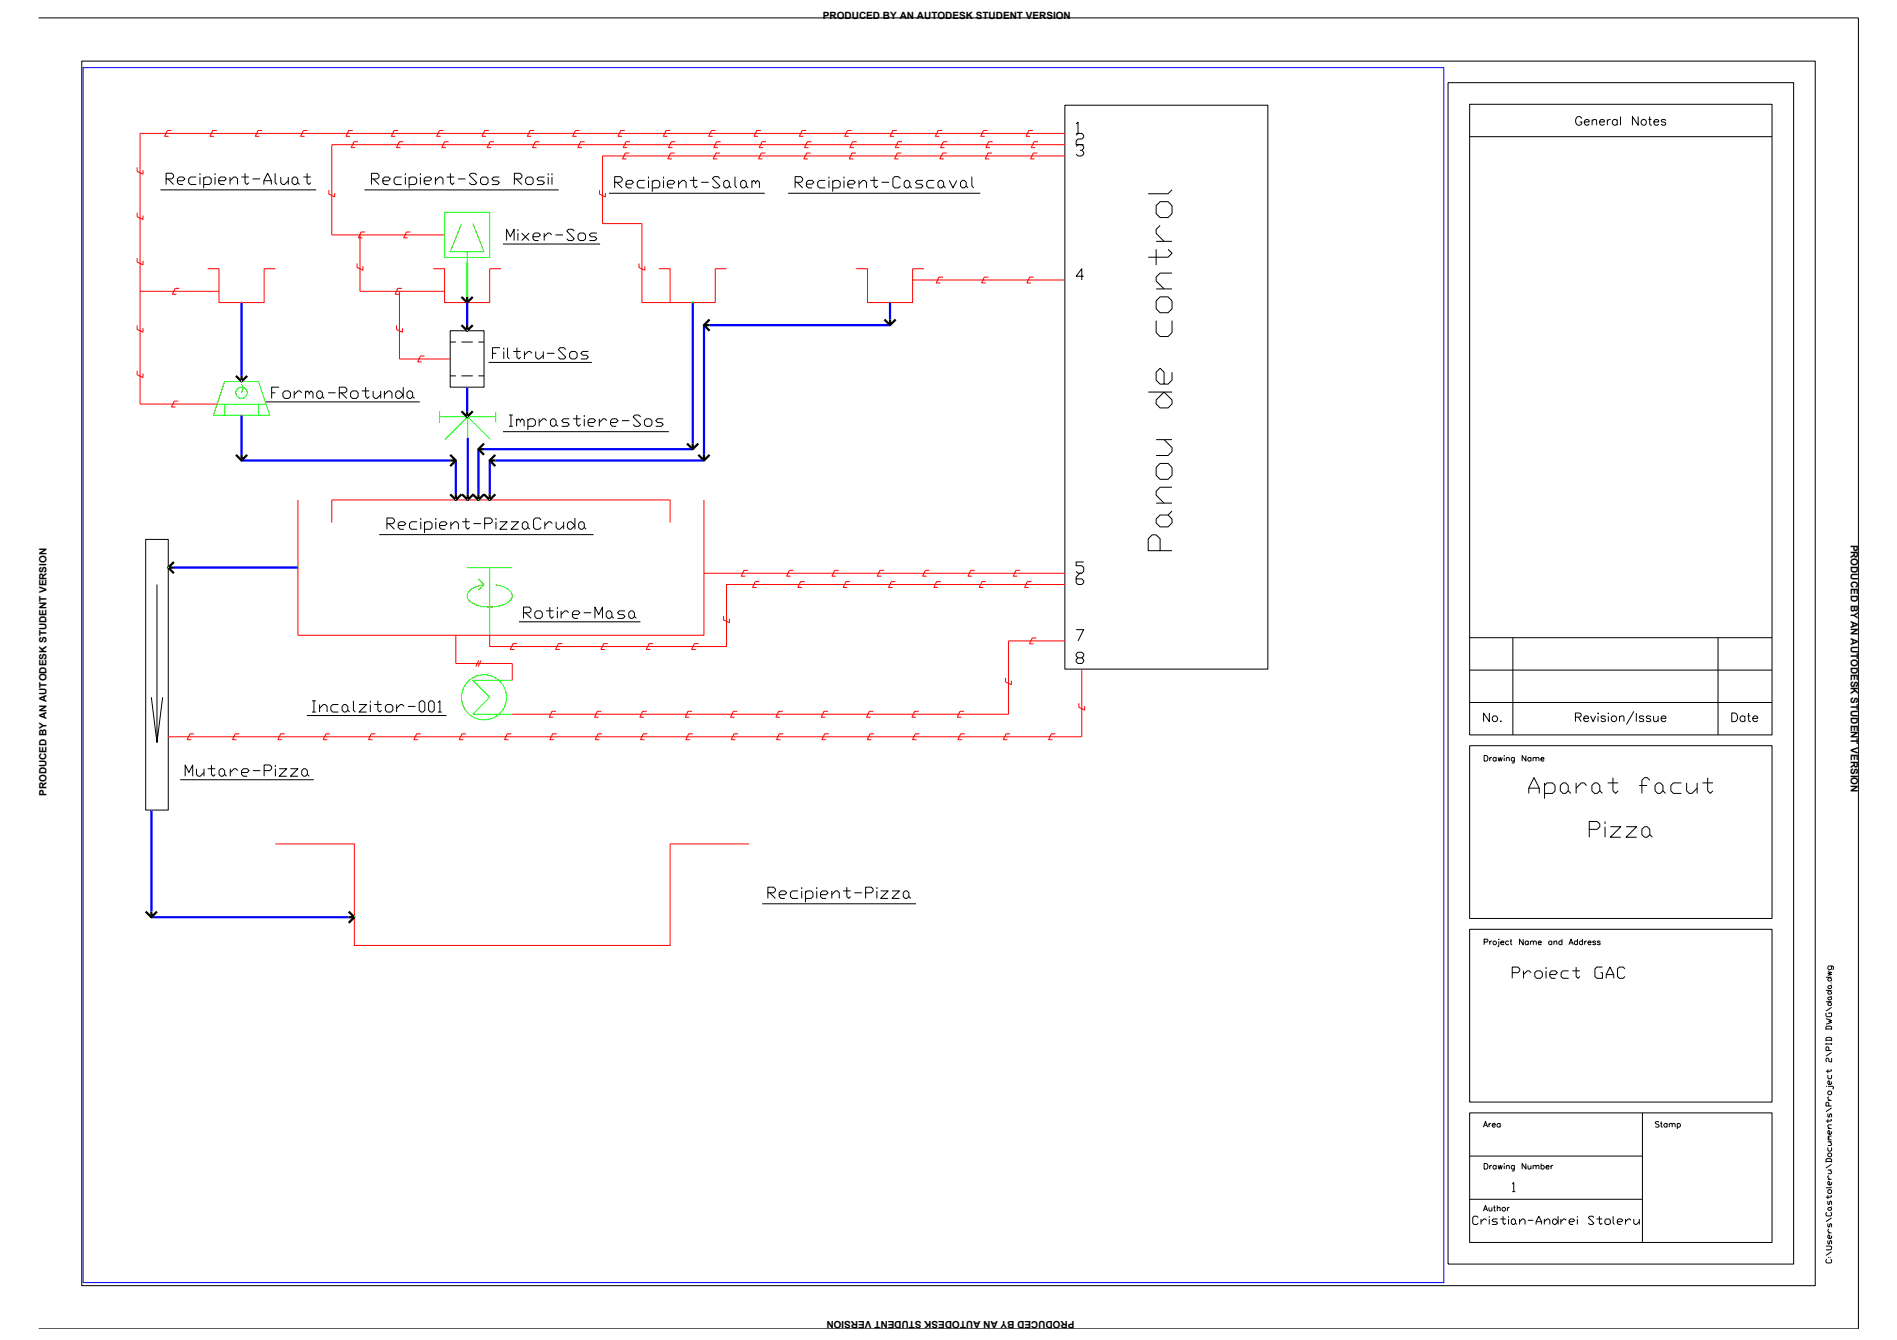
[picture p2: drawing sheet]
<svg xmlns="http://www.w3.org/2000/svg" width="841mm" height="594mm" viewBox="0 0 841 594" stroke-linecap="round" stroke-linejoin="round" font-family="sans-serif">
<!-- layer: Equipment -->
<path d="M117.1 119.1h5M217.1 119.1h5M317.1 119.1h5M404.6 119.1h5M297.1 221.6v10M297.1 374.1h35" fill="none" stroke="#f00" stroke-width=".44"/>
<!-- layer: 0 -->
<path d="M92.1 119.1h5v15h20v-15M192.1 119.1h5v15h20v-15M292.1 119.1h5v15h20v-15M379.6 119.1h5v15h20v-15M132.1 221.6v60.1h180v-60.1M297.1 221.6h-150v10M122.1 374.1h35v45h140v-45" fill="none" stroke="#f00" stroke-width=".44"/>
<!-- layer: Text -->
<g fill="none" stroke="#000" stroke-width=".44">
<path d="M71.1 84.2h69.1M161.6 84.2h86.1M270 85.7h69M349.4 85.7h85.2M223 108.2h43.1M117.9 178.2h68.2M216.6 160.7h45.8M223 191.4h73.5M168.1 237h95.1M230.1 275.7h53.8M136.1 317.2h61.9M79.9 345.7h59.2"/>
<path d="M337.9 400.7h68.2"/>
</g>
<!-- layer: Equipment -->
<path d="M212.1 151.6h2.5M67.1 309.1l2.5 20" fill="none" stroke="#000" stroke-width=".44"/>
<!-- layer: 0 -->
<g fill="none" stroke="#000" stroke-width=".44">
<path d="M17.1 7.9h806.8v581.2h-806.8M36.3 27.1h768.5v542.9h-768.5zM642 36.7h153.2v523.7h-153.2zM472.1 46.6h90v250h-90zM477.1 55l.8-.9v5M477.1 60l.8-.9h1.7l.8 .9v.8l-.8 .8h-1.7l-.8 .9v1.6h3.3M477.1 59.1h1.7M651.6 46.2h134v279.6h-134zM477.1 65l.8-.9h1.7l.8 .9v.8l-.8 .8h-.8M479.6 66.6l.8 .9v.8l-.8 .8h-1.7l-.8-.8M651.6 60.6h134M480.4 122.5h-3.3l2.5-3.4v5"/>
<path d="M199.6 146.6h15v25h-15zM199.6 151.6h2.5M204.6 151.6h5M199.6 166.6h2.5M204.6 166.6h5M212.1 166.6h2.5M64.6 239.1h10v120h-10zM69.6 259.1v70l2.5-20M479.6 254.1h-.8l-1.7 1.7v2.5l.8 .8h1.7l.8-.8v-.8l-.8-.9h-2.5M480.4 249.1h-3.3v1.7h2.5l.8 .8v1.7l-.8 .8h-1.7l-.8-.8M477.1 279.1h3.3l-2.5 5M477.9 291.6l-.8-.8v-.8l.8-.9h1.7l.8 .9v.8l-.8 .8h-1.7l-.8 .9v.8l.8 .8h1.7l.8-.8v-.8l-.8-.9"/>
<path d="M651.6 282.7h134M651.6 297.1h134M670.7 282.7v43.1M761.7 282.7v43.1M651.6 311.4h134M698.5 317.9l2.1-.1 .4-.6-.2-.7-.7-.4h-1.6v3.8M699.7 317.9l1.3 2M702.1 318.5h2.2a1.18 1.18 0 0 0-1.7-1 1.18 1.18 0 0 0-.3 1.9 1.16 1.16 0 0 0 2 0M705.2 317.4l1.1 2.5 1.1-2.5M708.5 316.1v.4zM708.5 317.6v2.3M711.8 317.9a1.16 1.16 0 0 0-2 0l.1 .4 1.7 .5 .2 .6a1.17 1.17 0 0 1-2 0"/>
<path d="M713 316.1v.4zM713 317.6v2.3M718 318.1l.9-.7 .9 .2 .2 2.3M718 317.4v2.5M724.4 315.4l-3.3 5.8M725.5 316.1v3.8M728.7 317.9a1.15 1.15 0 0 0-2 0l.2 .4 1.7 .5 .1 .6a1.16 1.16 0 0 1-2 0M731.8 317.9a1.15 1.15 0 0 0-2 0l.2 .4 1.7 .5 .1 .6a1.16 1.16 0 0 1-2 0M733.1 317.4l.2 2.4 .9 .1 .9-.7M735.1 317.4v2.5M736.4 318.5h2.2a1.18 1.18 0 0 0-1.7-1 1.18 1.18 0 0 0-.3 1.9 1.16 1.16 0 0 0 2 0M651.6 330.6h134v76.6h-134z"/>
<path d="M658 335h.8a1.33 1.33 0 0 1 .9 1.2 1.33 1.33 0 0 1-.9 1.2h-.8zM660.5 335.8v1.6M661.4 335.8l-.6 .1-.3 .6M663.3 336.1a.79 .79 0 0 0-1.2-.1 .79 .79 0 0 0 0 1.2 .79 .79 0 0 0 1.2-.1M663.3 335.8v1.6M664.2 335.8l.4 1.6 .5-1.6 .5 1.6 .4-1.6M666.9 335v.2zM666.9 335.9v1.5M667.8 336.3l.6-.5 .6 .1 .1 1.5M667.8 335.8v1.6M671.4 335.8l-.1 2.2-1 .2M671.4 336.1a.79 .79 0 0 0-1.2-.1 .79 .79 0 0 0 0 1.2 .79 .79 0 0 0 1.2-.1"/>
<path d="M676.5 335v2.4l-1.7-2.4v2.4M678.7 336.1a.8 .8 0 0 0-1.1-.1 .8 .8 0 0 0 0 1.2 .8 .8 0 0 0 1.1-.1M678.7 335.8v1.6M679.7 336.3l.6-.5 .6 .1 .1 1.5M679.7 335.8v1.6M681 336.3l.6-.5 .6 .1 .1 1.5M683.1 336.5h1.4a.79 .79 0 0 0-.8-.6 .79 .79 0 0 0-.7 .8 .79 .79 0 0 0 .7 .7l.8-.3M651.6 412h134v76.6h-134zM658 417.7l1.4-.2 .1-.9-1.5-.2v2.4M660.5 417.2v1.6M661.4 417.2l-.6 .1-.3 .6M664.5 416.4v.2z"/>
<path d="M664.5 417.3v1.9l-.6 .5M665.3 417.9h1.5a.79 .79 0 0 0-.9-.6 .79 .79 0 0 0-.7 .8 .79 .79 0 0 0 .7 .7l.9-.3M668.9 417.5a.8 .8 0 0 0-1.2-.1 .8 .8 0 0 0 0 1.2 .8 .8 0 0 0 1.2-.1M669.5 417.2h.8M669.8 416.4v2l.6 .4M675.3 416.4v2.4l-1.7-2.4v2.4M677.6 417.5a.8 .8 0 0 0-1.2-.1 .8 .8 0 0 0 0 1.2 .8 .8 0 0 0 1.2-.1M677.6 417.2v1.6M678.5 417.7l.6-.5 .6 .1 .1 1.5M678.5 417.2v1.6M679.8 417.7l.6-.5 .6 .1 .1 1.5M681.9 417.9h1.5a.79 .79 0 0 0-.9-.6 .79 .79 0 0 0-.7 .8 .79 .79 0 0 0 .7 .7l.9-.3"/>
<path d="M688 417.5a.79 .79 0 0 0-1.2-.1 .79 .79 0 0 0 0 1.2 .79 .79 0 0 0 1.2-.1M688 417.2v1.6M688.9 417.7l.6-.5 .6 .1 .1 1.5M688.9 417.2v1.6M692.5 417.5a.79 .79 0 0 0-1.2-.1 .79 .79 0 0 0 0 1.2 .79 .79 0 0 0 1.2-.1M692.5 416.4v2.4M695.6 418.8l.9-2.4 1 2.4M695.9 418h1.2M699.4 417.5a.8 .8 0 0 0-1.2-.1 .8 .8 0 0 0 0 1.2 .8 .8 0 0 0 1.2-.1M699.4 416.4v2.4M701.6 417.5a.8 .8 0 0 0-1.2-.1 .8 .8 0 0 0 0 1.2 .8 .8 0 0 0 1.2-.1M701.6 416.4v2.4"/>
<path d="M702.6 417.2v1.6M703.5 417.2l-.6 .1-.3 .6M704 417.9h1.4a.79 .79 0 0 0-.9-.6 .79 .79 0 0 0-.7 .8 .79 .79 0 0 0 .8 .7l.8-.3M707.4 417.5l-.4-.3-.9 .3 1.2 .6v.6l-.7 .1-.5-.3M709.4 417.5l-.4-.3-.7 .1v.5l1 .3 .1 .4-.4 .3-.9-.3M809.5 439.1h2.5M809.5 433.3h2.5M810.4 437.4l.4-.4h.8l.4 .9-.4 .4h-.8zM810.4 430.8l1.6 .4-1.6 .4 1.6 .4-1.6 .4M811.2 439.1l.8 .8-.4 .9h-.8l-.4-.5v-.4zM811.2 433.3l.8 .8-.4 .8h-.8l-.4-.4v-.4zM811.6 435.8h.4"/>
<path d="M812 428.3v1.2l-.4 .4h-.8l-.4-.4v-.8l.4-.4h1.6l.5 .4v.8l-.5 .4M812 436.6l-.4 .4M809.5 456.6v-1.3l.4-.4h1.7l.4 .4v1.3M809.5 451.6l2.5 .8-1.2 .4 1.2 .5-2.5 .8M809.5 449.1v1.2l.4 .5h1.7l.4-.5v-1.2h-1.2v.4M809.5 456.2h2.5M809.5 444.1h2.5M810.4 442.4l.4-.4h.8l.4 .8-.4 .5h-.8zM811.2 444.1l.8 .8-.4 .9h-.8l-.4-.4v-.5zM812 446.6l-2.5 1.7M812 441.6l-.4 .4M809.5 461.6v-1.2l.4-.5h1.7l.4 .5v1.2"/>
<path d="M809.5 462.4v.9M809.5 462.8h2.5M809.5 461.2h2.5M810.4 476.6v1.2l.4 .5h.8l.4-.5v-1.2M810.4 474.1v1.7M810.8 465.8v-1.3l-.9-.4-.4 .4v1.3h2.5M811.6 474.1l.4 .4-.4 .4h-2.1M812 479.5v.9l-.4 .4h-.8l-.4-.4v-.9l.4-.4 .4 .4v1.3M812 469.1v1.7h-.8l-.4-.4v-.9l-.9-.4-.4 .4v.9l.4 .4M812 466.6l-2.5 1.7M812 462.4v.9M651.6 493.4h134v57.4h-134z"/>
<path d="M728.2 493.4v57.4M809.5 481.6h.4M810.4 493.7v1.2l.4 .4 .4-.4v-.8l.4-.4 .4 .4v1.2M810.4 484.1l.4-.4h.8l.4 .4v.8l-.4 .4h-.8l-.4-.4zM810.4 481.6h2l.5 .4-.5 .9M810.4 496.2v1.6M810.4 487.8h1.6M810.8 490.3v-1.2l-.9-.4-.4 .4v1.2h2.5M810.8 486.2l-.4 .8 .8 .8M811.6 496.2l.4 .4-.4 .4h-2.1M812 498.7h-1.2l-.4 .4v.4l.8 .8M812 491.2l-2.5 1.7"/>
<path d="M651.6 512.5h76.6M658 515.8h.8a1.33 1.33 0 0 1 .9 1.3 1.33 1.33 0 0 1-.9 1.2h-.8zM660.5 516.7v1.6M661.4 516.7l-.6 .1-.3 .6M663.3 517a.79 .79 0 0 0-1.1-.1 .79 .79 0 0 0 0 1.2 .79 .79 0 0 0 1.1-.1M663.3 516.7v1.6M664.2 516.7l.4 1.6 .5-1.6 .5 1.6 .4-1.6M666.9 515.8v.3zM666.9 516.8v1.5M667.8 517.1l.6-.4 .6 .1 .1 1.5M667.8 516.7v1.6M671.4 516.7l-.1 2.2-1 .1"/>
<path d="M671.4 517a.79 .79 0 0 0-1.2-.1 .79 .79 0 0 0 0 1.2 .79 .79 0 0 0 1.2-.1M676.5 515.8v2.5l-1.7-2.5v2.5M677.4 516.7l.2 1.5 .5 .1 .6-.5M678.7 516.7v1.6M679.7 517.1l.6-.4 .6 .1 .1 1.5M679.7 516.7v1.6M681 517.1l.6-.4 .6 .1 .1 1.5M683.2 517a.8 .8 0 0 1 1.2-.1 .8 .8 0 0 1 0 1.2 .8 .8 0 0 1-1.2-.1M683.2 515.8v2.5M685.4 517.4h1.4a.8 .8 0 0 0-1.1-.5 .8 .8 0 0 0-.3 1.2 .8 .8 0 0 0 1.2 .1l.2-.2M687.6 516.7v1.6M688.6 516.7l-.6 .1-.4 .6"/>
<path d="M809.5 515.4v-1.3l.4-.4h1.7l.4 .4v1.3M809.5 514.9h2.5M810.4 511.6l.4-.4h.8l.4 .4v.8l-.4 .4h-.8l-.4-.4zM810.4 508.7v1.2l.4 .4h.8l.4-.4v-1.2M810.4 518.7h1.6M810.4 506.2h1.6M810.4 505.4h1.6M810.4 500.3h1.6M811.2 518.7l.8 .8v.4l-.4 .4h-1.2M811.2 506.2l.8 .8v.4l-.4 .4h-1.2M811.2 504.5l-.8 .4 .4 .5M812 503.7h-1.2l-.4 .4 .4 .4"/>
<path d="M812 501.6v.8l-.4 .5h-.8l-.4-.5v-.8l.4-.4 .4 .4v1.3M812 516.2l-2.5 1.6M651.6 531.7h76.6M809.9 537.4l-.4 .5v.8l.4 .4h1.7l.4-.4v-.8l-.4-.5M810.4 532.4v1.3l.4 .4 .8-1.7 .4 .4v1.3M810.4 529.9v1.7M810.4 522.8h1.6M810.8 535.3h.8l.4 .5-.4 .8h-.8l-.4-.4zM810.8 527.4h.8l.4 .5v.8l-.4 .4h-.8l-.4-.4v-.8zM810.8 521.2l-.4 .8 .8 .8M811.6 529.9l.4 .4-.4 .5h-2.1M812 526.2l-.4 .4h-2.1"/>
<path d="M812 524.1v.8l-.4 .5h-.8l-.4-.5v-.8l.4-.4 .4 .4v1.3M812 539.9l-2.5 1.7M812 534.9l-.4 .4M809.5 552.4h2.1l.4 .4v.9l-.4 .4h-2.1M809.9 558.3l-.4 .4v.8l.4 .4h1.7l.4-.4v-.8l-.4-.4M810.4 549.9v1.3l.4 .4 .8-1.7 .4 .5v1.2M810.4 542.4v1.3l.4 .4 .8-1.7 .4 .4v1.3M810.4 557.4h.4M810.4 546.6h1.6M810.8 544.9l-.4 .9 .8 .8M811.2 557.4h.4M812 547.9v.8l-.4 .4h-.8l-.4-.4v-.8l.4-.5 .4 .5v1.2"/>
<path d="M812 554.9l-2.5 1.7"/>
<circle cx="715.5" cy="318.6" r="1.27"/>
<circle cx="662.7" cy="418" r=".82"/>
</g>
<!-- layer: Equipment -->
<g fill="none" stroke="#0f0" stroke-width=".44">
<path d="M207.1 116.6h.1M207.1 111.6v5M107.1 134.1h.1M307.1 134.1h.1M394.6 134.1h.1M207.1 146.6h.1M107.1 169.1h.1M107.1 170.4l.7 1.3M207.1 171.6h.1M107.1 184.1h.1M197.4 184.8h20M207.1 184.8h.1"/>
<path d="M207.4 194.1h.1M202.1 221.6h.1M207.4 221.6h.1M212.1 221.6h.1M217.1 221.6h.1M74.6 251.6h.1M132.1 251.6h.1M214.6 259.3l-2.5 2.3M209.6 316.6h17.5M67.1 359.1h.1M157.1 406.7h.1"/>
</g>
<!-- layer: 0 -->
<g fill="none" stroke="#0f0" stroke-width=".44">
<path d="M197.1 94.1h20v20h-20zM204.6 99.1l-5 12.5h15l-5-12.5M96.3 179.1h21.6M99.6 169.1h15l5 15h-25zM99.6 179.1v5M107.9 171.8l-.8 2.3M114.6 179.1v5M194.9 184.8h2.5M194.9 182.3v5M197.4 194.8l10-10v10M207.4 184.8l10 10M217.4 184.8h2.5"/>
<path d="M219.9 182.3v5M207.1 251.6h20M212.1 256.6l2.5 2.7a8.8 8.8 0 0 0-7.4 4.1 4.4 4.4 0 0 0 3.8 4.7 15.7 15.7 0 0 0 15.3-2 3.2 3.2 0 0 0-1.3-5l-2.9-1.3-2.5-.5M217.1 251.6v30.1M227.1 301.6h-17.5l7.5 7.5-7.5 7.5"/>
<circle cx="107.1" cy="174.1" r="2.5"/>
<circle cx="214.6" cy="309.1" r="10"/>
</g>
<!-- layer: Process -->
<path d="M207.1 116.6v15" fill="none" stroke="#0f0" stroke-width=".99" stroke-linecap="butt"/>
<!-- layer: Annotation -->
<g fill="none" stroke="#000" stroke-width=".99" stroke-linecap="butt">
<path d="M204.6 131.6l2.5 2.5M204.6 144.1l2.5 2.5M314.6 141.6l-2.5 2.5M392.1 141.6l2.5 2.5M104.6 166.6l2.5 2.5M204.6 182.3l2.5 2.5M214.6 196.6l-2.5 2.5M304.6 196.6l2.5 2.5M104.6 201.6l2.5 2.5M199.6 219.1l2.5 2.5M202.1 204.1l-2.5 2.5M204.9 219.1l2.5 2.5"/>
<path d="M209.6 219.1l2.5 2.5M214.6 219.1l2.5 2.5M219.6 201.6l-2.5 2.5M309.6 201.6l2.5 2.5M77.1 249.1l-2.5 2.5M64.6 404.1l2.5 2.6M157.1 406.7l-2.5 2.4"/>
</g>
<!-- layer: 0 -->
<g fill="none" stroke="#000" stroke-width=".99" stroke-linecap="butt">
<path d="M207.1 131.6v2.5l2.5-2.5M207.1 144.1v2.5l2.5-2.5M314.6 144.1h-2.5l2.5 2.5M394.6 141.6v2.5l2.5-2.5M107.1 166.6v2.5l2.5-2.5M207.1 182.3v2.5l2.5-2.5M214.6 199.1h-2.5l2.5 2.5M307.1 196.6v2.5l2.5-2.5M107.1 201.6v2.5l2.5-2.5M199.6 201.6l2.5 2.5h-2.5M202.1 219.1v2.5l2.5-2.5M207.4 219.1v2.5l2.5-2.5"/>
<path d="M212.1 219.1v2.5l2.5-2.5M217.1 219.1v2.5l2.5-2.5M219.6 204.1h-2.5l2.5 2.5M312.1 201.6v2.5l2.5-2.5M77.1 251.6h-2.5l2.5 2.5M67.1 404.1v2.6l2.5-2.6M154.6 404.1l2.5 2.6h-2.5"/>
</g>
<!-- layer: Instrument Line -->
<g fill="none" stroke="#f00" stroke-width=".44">
<path d="M74.2 57.8h1.8M74.2 57.8l-.6 1.3h-11.5v17.5l1.4 .6M94.3 57.8h1.8M94.3 57.8l-.6 1.3h-20.1l-.6 1.4M114.4 57.8h1.8M114.4 57.8l-.6 1.3h-20.1l-.6 1.4M134.5 57.8h1.8M134.5 57.8l-.6 1.3h-20.1l-.6 1.4M154.6 57.8h1.8M154.6 57.8l-.6 1.3h-20.1l-.6 1.4M174.7 57.8h1.8M174.7 57.8l-.6 1.3h-20.1l-.6 1.4"/>
<path d="M194.8 57.8h1.8M194.8 57.8l-.6 1.3h-20.1l-.6 1.4M214.9 57.8h1.8M214.9 57.8l-.6 1.3h-20.1l-.6 1.4M235 57.8h1.8M235 57.8l-.6 1.3h-20.1l-.6 1.4M255.1 57.8h1.8M255.1 57.8l-.6 1.3h-20.1l-.6 1.4M274.6 59.1h.1M274.6 59.1l-.6 1.4M275.2 57.8h1.8M275.2 57.8l-.6 1.3h-20.1l-.6 1.4"/>
<path d="M295.3 57.8h1.8M295.3 57.8l-.6 1.3h-20M315.4 57.8h1.8M315.4 57.8l-.6 1.3h-20.1l-.6 1.4M335.5 57.8h1.8M335.5 57.8l-.6 1.3h-20.1l-.6 1.4M355.6 57.8h1.8M355.6 57.8l-.6 1.3h-20.1l-.6 1.4M375.7 57.8h1.8M375.7 57.8l-.6 1.3h-20.1l-.6 1.4M395.8 57.8h1.8M395.8 57.8l-.6 1.3h-20.1l-.6 1.4"/>
<path d="M415.9 57.8h1.8M415.9 57.8l-.6 1.3h-20.1l-.6 1.4M436 57.8h1.8M436 57.8l-.6 1.3h-20.1l-.6 1.4M456.1 57.8h1.8M456.1 57.8l-.6 1.3h-20.1l-.6 1.4M472.1 59.1h-16.6l-.6 1.4M60.7 76l1.4 .6v20.1l1.4 .6M60.8 74.2v1.8M63.4 75.4v1.8M72.9 60.4h1.8M93 60.4h1.8"/>
<path d="M113.1 60.4h1.9M133.3 60.4h1.8M153.3 60.4h1.8M155.6 65.4h1.8M156.9 62.8h1.8M156.9 62.8l-.6 1.3h-9.2v22.6l1.4 .6-.1-1.8M173.4 60.4h1.8M175.7 65.4h1.9M176.4 64.1h.1M176.4 64.1l-.6 1.4M177 62.8h1.8M177 62.8l-.6 1.3h-20.1l-.6 1.4"/>
<path d="M193.5 60.4h1.8M195.9 65.4h1.8M197.1 62.8h1.8M197.1 62.8l-.6 1.3h-20M213.7 60.4h1.8M215.9 65.4h1.8M217.2 62.8h1.8M217.2 62.8l-.6 1.3h-20.1l-.6 1.4M233.8 60.4h1.7M236 65.4h1.8M236.7 64.1h.1M236.7 64.1l-.6 1.4"/>
<path d="M237.3 62.8h1.8M237.3 62.8l-.6 1.3h-20.1l-.6 1.4M253.8 60.4h1.8M256.1 65.4h1.9M257.4 62.8h1.8M257.4 62.8l-.6 1.3h-20M273.9 60.4h1.8M276.3 65.4h1.8M276.6 69.1l-.7 1.3h1.8M276.6 69.1h.1M277.5 62.8h1.8M277.5 62.8l-.6 1.3h-20.1l-.6 1.4"/>
<path d="M279 67.8h-1.8l-.6 1.3h-9.5v17.6l1.4 .6M294.1 60.4h1.8M296.4 65.4h1.8M297.3 67.8h1.8M297.3 67.8l-.6 1.3h-20M297.6 62.8h1.8M297.6 62.8l-.6 1.3h-20.1l-.6 1.4M314.2 60.4h1.8M316.2 70.4h1.8M316.4 65.4h1.8M317.7 62.8h1.8M317.7 62.8l-.6 1.3h-20.1l-.6 1.4"/>
<path d="M319.2 67.8h-1.8l-.6 1.3h-20.1l-.6 1.3h1.8M334.2 60.4h1.8M336.5 65.4h1.8M337.8 62.8h1.8M337.8 62.8l-.6 1.3h-20.1l-.6 1.4M339.3 67.8h-1.8l-.6 1.3h-20.1l-.6 1.4M354.3 60.4h1.8M356.7 65.4h1.8M357.6 67.8h1.8M357.6 67.8l-.6 1.3h-20.1l-.6 1.3h1.7M357.9 62.8h1.8M357.9 62.8l-.6 1.3h-20.1l-.6 1.4"/>
<path d="M374.5 60.4h1.8M376.8 65.4h1.8M378 62.8h1.8M378 62.8l-.6 1.3h-20.1l-.6 1.4M379.5 67.8h-1.8l-.6 1.3h-20.1l-.7 1.3h1.8M394.6 60.4h1.8M396.9 65.4h1.7M398.1 62.8h1.8M398.1 62.8l-.6 1.3h-20.1l-.6 1.4M399.6 67.8h-1.8l-.6 1.3h-20.1l-.6 1.3h1.8M414.7 60.4h1.8M416.9 65.4h1.8"/>
<path d="M417.9 67.8h1.8M417.9 67.8l-.6 1.3h-20.1l-.6 1.3h1.8M418.2 62.8h1.8M418.2 62.8l-.6 1.3h-20.1l-.6 1.4M434.7 60.4h1.8M437.1 65.4h1.8M438.3 62.8h1.8M438.3 62.8l-.6 1.3h-20.1l-.6 1.4M439.8 67.8h-1.8l-.6 1.3h-20.1l-.6 1.3h1.8M454.8 60.4h1.9M457.2 65.4h1.8M458.4 62.8h1.8"/>
<path d="M458.4 62.8l-.6 1.3h-20.1l-.6 1.4M459.9 67.8h-1.8l-.6 1.3h-20.1l-.7 1.3h1.8M472.1 64.1h-14.3l-.6 1.4M472.1 69.1h-14.6l-.7 1.3h1.9M60.7 96.1l1.4 .6v20.1l1.4 .6M60.8 94.3v1.8M63.4 95.5v1.8M145.7 86.1l1.4 .6v17.4h12.4l.6-1.3M145.8 84.3v1.8M265.7 86.1l1.4 .6v12.4h17.5v20.1l1.4 .6M265.8 84.3v1.8M60.7 116.2l1.4 .6v12.3"/>
<path d="M60.8 114.4v1.8M63.4 115.6v1.8M158.3 116.8l-.1 1.8 1.4 .6v9.9h16.2l.6-1.3h1.8M158.9 105.4h1.8M159.6 104.1v15.1l1.3 .6v-1.8M159.6 104.1l-.7 1.4M160.1 102.8h1.8M179 105.4h1.7M180.2 102.8h1.8M180.2 102.8l-.6 1.3h-20M197.1 104.1h-17.5l-.6 1.4M283.2 118.6l1.4 .6v14.9h12.5"/>
<path d="M283.3 116.8v1.8M285.9 118v1.8M62.1 129.1v17.5l1.4 .7M79.4 127.8h-1.7l-.7 1.3h-14.9M97.1 129.1h-20.1l-.6 1.3h1.8M177.1 129.1v17.6l1.3 .6v-1.8M197.1 129.1h-21.3l-.6 1.3h1.7M418.1 122.8h-1.8l-.6 1.3h-11.1M436.4 122.8h1.8M436.4 122.8l-.6 1.3h-20.1l-.6 1.3h1.8M455.2 125.4h1.8M458.3 122.8h-1.8l-.6 1.3h-20.1l-.6 1.3h1.8"/>
<path d="M472.1 124.1h-16.2l-.6 1.4M60.7 146l1.4 .6v20.1l1.4 .7M60.8 144.2v1.8M63.4 145.5v1.8M175.8 144.3l-.1 1.8 1.4 .6v12.4h8.7l.6-1.3h1.8M199.6 159.1h-13.8l-.6 1.3h1.8M60.7 166.1l1.4 .6v12.4h14.5l.7-1.3M60.8 164.3v1.8M63.4 165.6v1.8M77.2 177.8h1.8M96.3 179.1h-19.7l-.6 1.4M76 180.4h1.8"/>
<path d="M331.6 252.8h-1.7l-.6 1.3h-17.2M336.7 257.8h-1.8l-.7 1.3h-12.1v16.3l1.3 .7v-1.8M350 252.8h1.8M350 252.8l-.6 1.3h-20.1l-.7 1.3h1.8M355 257.8h1.8M355 257.8l-.7 1.3h-20.1l-.6 1.3h1.8M368.8 255.4h1.8M371.9 252.8h-1.8l-.6 1.3h-20.1l-.7 1.3h1.8M376.8 257.8h-1.7l-.6 1.3h-20.2l-.6 1.3h1.8M392 252.8h-1.8l-.7 1.3h-20l-.7 1.4M395.1 257.8h1.9M395.2 257.8l-.6 1.3h-20.1l-.7 1.3h1.8"/>
<path d="M410.2 252.8h1.8M410.3 252.8l-.6 1.3h-20.2l-.6 1.3h1.8M417.1 257.8h-1.8l-.6 1.3h-20.1l-.7 1.3h1.8M429.1 255.4h1.8M432.2 252.8h-1.8l-.6 1.3h-20.1l-.7 1.3h1.8M437.2 257.8h-1.8l-.7 1.3h-20l-.7 1.3h1.8M452.3 252.8h-1.8l-.6 1.3h-20.1l-.7 1.4M455.5 257.8h1.7M455.5 257.8l-.7 1.3h-20.1l-.6 1.3h1.8M472.1 254.1h-22.2l-.7 1.3h1.8M472.1 259.1h-17.3l-.6 1.3h1.8M320.7 274.8l1.4 .6v11.2h-14.8l-.7 1.3h1.8"/>
<path d="M320.8 273v1.8M202.1 281.7v12.4h9.5l.6-1.3M212 295.5l.6-1.4h14.5v7.5M213.2 292.8l-.6 1.3h-1l-.6 1.4M217.1 281.7v4.9h9.8l.6-1.3h1.8M247.6 285.3h1.8M247.6 285.3l-.7 1.3h-20l-.7 1.3h1.8M269.4 285.3h-1.7l-.7 1.3h-20.1l-.6 1.3h1.8M287.7 285.3h1.8M287.8 285.3l-.6 1.3h-20.2l-.6 1.3h1.8M309.7 285.3h-1.8l-.6 1.3h-20.1l-.7 1.3h1.8M456.4 285.5h1.8"/>
<path d="M457.7 282.8h1.8M457.7 282.8l-.7 1.3h-9.9v18.8l1.4 .7-.1-1.8M472.1 284.1h-15.1l-.6 1.4M479.6 296.6v17.6l1.3 .7v-1.9M243.4 317.9h1.8M246.5 315.3h-1.8l-.6 1.3h-17M266.6 315.3h-1.8l-.6 1.3h-20.1l-.6 1.4M284.9 315.3h1.8M284.9 315.3l-.6 1.3h-20.1l-.6 1.3h1.8M306.8 315.3h-1.8l-.6 1.3h-20.1l-.6 1.3h1.8M325.1 315.3h1.8M325.1 315.3l-.6 1.3h-20.1l-.7 1.3h1.8"/>
<path d="M347 315.3h-1.8l-.6 1.3h-20.1l-.7 1.3h1.8M367.1 315.3h-1.8l-.6 1.3h-20.1l-.6 1.3h1.8M387.2 315.3h-1.8l-.6 1.3h-20.1l-.6 1.3h1.8M407.3 315.3h-1.8l-.6 1.3h-20.1l-.6 1.3h1.7M425 316.6l-.6 1.3h1.8M425 316.6h.1M427.4 315.3h-1.8l-.6 1.3h-20.1l-.7 1.3h1.8M445.8 300.5l-.1 1.8 1.4 .6v13.7h-22M478.3 311.8l-.1 1.8 1.4 .6v12.5h-14.1l-.6 1.3 1.7-.1M86 325.3h-1.8l-.6 1.4h-9M106.1 325.3h-1.8l-.6 1.4h-20.1l-.7 1.2h1.8M124.4 325.3h1.8"/>
<path d="M124.4 325.3l-.6 1.4h-20.1l-.7 1.2h1.8M143.3 327.9h1.8M146.3 325.3h-1.8l-.6 1.4h-20.1l-.7 1.2h1.8M166.4 325.3h-1.8l-.6 1.4h-20.1l-.6 1.3M184.7 325.3h1.8M184.7 325.3l-.6 1.4h-20.1l-.6 1.2h1.7M203.5 327.9h1.8M206.6 325.3h-1.8l-.6 1.4h-20.1l-.7 1.2h1.8M226.7 325.3h-1.8l-.6 1.4h-20.1l-.6 1.3M245 325.3h1.8M245 325.3l-.6 1.4h-20.1l-.6 1.2h1.8M266.9 325.3h-1.8l-.6 1.4h-20.1l-.6 1.2h1.8"/>
<path d="M285.2 325.3h1.8M285.2 325.3l-.6 1.4h-20.1l-.7 1.2h1.8M307.1 325.3h-1.8l-.6 1.4h-20.1l-.7 1.2h1.8M327.2 325.3h-1.8l-.6 1.4h-20.1l-.7 1.2h1.9M345.5 325.3h1.8M345.5 325.3l-.6 1.4h-20.1l-.6 1.2h1.8M367.4 325.3h-1.8l-.6 1.4h-20.1l-.6 1.2h1.8M385.1 326.7l-.7 1.2h1.9M385.1 326.7h.1M387.5 325.3h-1.8l-.6 1.4h-20.1l-.7 1.2h1.8M405.8 325.3h1.8M405.8 325.3l-.6 1.4h-20"/>
<path d="M427.7 325.3h-1.8l-.6 1.4h-20.1l-.6 1.2h1.8M445.4 326.7l-.6 1.2h1.7M445.4 326.7h.1M447.8 325.3h-1.8l-.6 1.4h-20.1l-.6 1.2h1.8M466.1 325.3h1.8M466.1 325.3l-.6 1.4h-20"/>
</g>
<!-- layer: Process -->
<g fill="none" stroke="#00f" stroke-width=".99" stroke-linecap="butt">
<path d="M107.1 134.1v32.5M207.1 134.1v10M307.1 134.1v62.5M394.6 134.1v7.5M312.1 144.1v57.5M314.6 144.1h80M207.1 171.6v10.7M107.1 184.1v17.5M207.4 194.1v25M212.1 199.1v20M214.6 199.1h92.5M107.1 204.1h92.5"/>
<path d="M202.1 204.1v15M217.1 204.1v15M219.6 204.1h92.5M77.1 251.6h55M67.1 359.1v45M67.1 406.7h87.5"/>
</g>
<!-- layer: 0 -->
<path d="M36.8 30h603.3v538.6h-603.3z" fill="none" stroke="#00f" stroke-width=".44"/>
<!-- layer: Title Block -->
<path d="M670.4 525l.7-.7v4M670.4 528.3h1.4" fill="none" stroke="#000" stroke-width=".44"/>
<text font-size="15.9" x="520.7" y="245.5" transform="rotate(-90 520.7 245.5)">Panou de control</text>
<text font-size="14.1" x="677" y="355.2">Aparat facut</text>
<text font-size="11.5" x="703.8" y="372.5">Pizza</text>
<g font-size="11">
<text x="72.7" y="84.7">Recipient-Aluat</text>
<text x="163.7" y="84.7">Recipient-Sos Rosii</text>
<text x="351.7" y="86.1">Recipient-Cascaval</text>
<text x="224.7" y="191.9">Imprastiere-Sos</text>
<text x="170.7" y="237.4">Recipient-PizzaCruda</text>
<text x="339.4" y="401.1">Recipient-Pizza</text>
</g>
<text font-size="11" fill="#f00" x="271.6" y="86.1">Recipient-Salam</text>
<g font-size="9.3">
<text x="217.3" y="160.5">Filtru-Sos</text>
<text x="231.1" y="275.5">Rotire-Masa</text>
</g>
<g font-size="8.8">
<text x="223.7" y="107.9">Mixer-Sos</text>
<text x="119.6" y="177.8">Forma-Rotunda</text>
<text x="137.6" y="316.8">Incalzitor-001</text>
<text x="81.1" y="345.4">Mutare-Pizza</text>
<text x="669.6" y="435">Proiect GAC</text>
</g>
<text font-size="7.5" x="697.8" y="56.8">General Notes</text>
<g font-size="7.1">
<text x="656.9" y="321">No.</text>
<text x="766.9" y="321">Date</text>
<text x="651.9" y="544">Cristian-Andrei Stoleru</text>
</g>
<text font-size="6.6" x="733.1" y="501.6">Stamp</text>
<text font-size="6.2" x="656.9" y="538.3">Author</text>
<text font-size="5.7" x="656.9" y="500.9">Area</text>
<g font-size="4.4">
<text x="364.9" y="8.6">PRODUCED BY AN AUTODESK STUDENT VERSION</text>
<text x="820.6" y="241.4" transform="rotate(90 820.6 241.4)">PRODUCED BY AN AUTODESK STUDENT VERSION</text>
<text x="20.6" y="352.9" transform="rotate(-90 20.6 352.9)">PRODUCED BY AN AUTODESK STUDENT VERSION</text>
<text x="476.3" y="585.7" transform="rotate(180 476.3 585.7)">PRODUCED BY AN AUTODESK STUDENT VERSION</text>
</g>
</svg>
